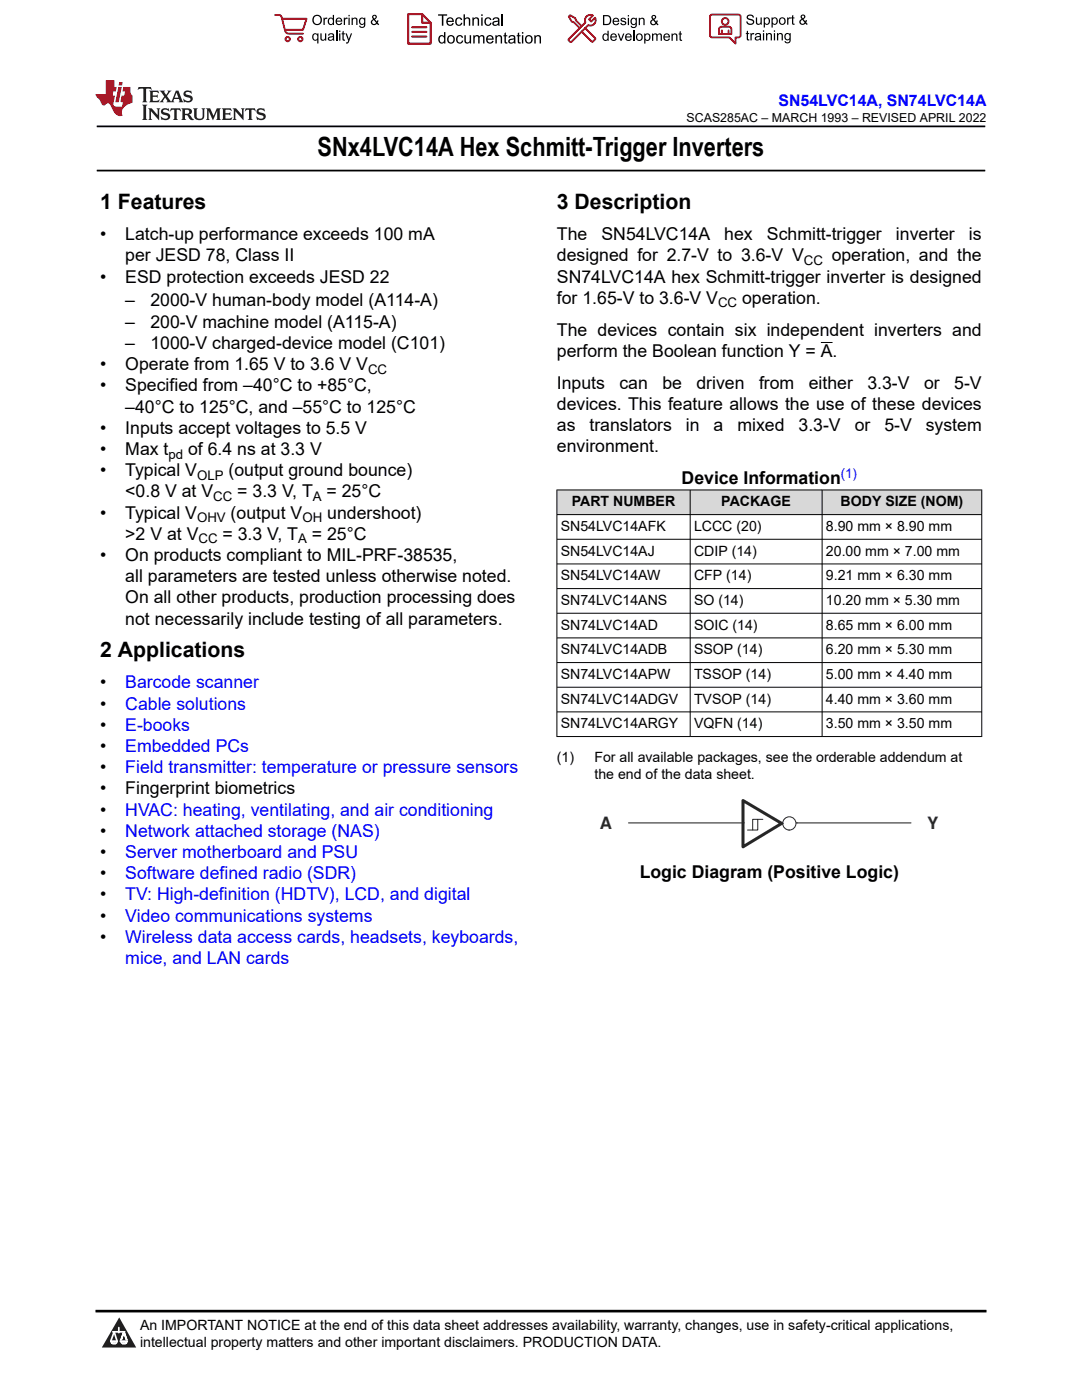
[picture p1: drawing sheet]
<svg xmlns="http://www.w3.org/2000/svg" width="216mm" height="279mm" viewBox="0 0 216 279" stroke-linecap="round" stroke-linejoin="round" font-family="sans-serif">
<path d="M19.3 25.2h177.3M19.3 34h177.3" fill="none" stroke="#000" stroke-width=".35"/>
<path d="M163.8 68.4h2.3" fill="none" stroke="#000" stroke-width=".2"/>
<g fill="#d8d8d8">
<path d="M111.1 97.8h84.8v4.9h-84.8z" fill-rule="evenodd"/>
<path d="M111.2 97.8h26.5v4.8h-26.5z" fill-rule="evenodd"/>
<path d="M137.8 97.8h26.2v4.8h-26.2z" fill-rule="evenodd"/>
<path d="M164.1 97.8h31.7v4.8h-31.7z" fill-rule="evenodd"/>
</g>
<g fill="none" stroke="#000" stroke-width=".2">
<path d="M111.1 97.8h84.9M111.1 97.7v49.4M137.7 97.7v49.4M164 97.7v49.4M195.9 97.7v49.4M111.1 102.7h84.9M111.1 107.6h84.9M111.1 112.5h84.9M111.1 117.5h84.9M111.1 122.4h84.9M111.1 127.3h84.9M111.1 132.2h84.9"/>
<path d="M111.1 137.2h84.9M111.1 142.1h84.9M111.1 147h84.9"/>
</g>
<g fill="none" stroke="#2b292a" stroke-width=".2">
<path d="M158.9 164.2h.1M158.9 164.2h22.9"/>
<circle cx="157.5" cy="164.3" r="1.32"/>
</g>
<path d="M148.3 159.8l7.7 4.5-7.7 4.7z" fill="none" stroke="#2b292a" stroke-width=".61"/>
<circle cx="156" cy="164.3" r=".2" fill="#2b292a"/>
<path d="M125.4 164.2h22.9M148.3 164.2h.1" fill="none" stroke="#2b292a" stroke-width=".2"/>
<path d="M150.2 163.5h1v2.2h-1z" fill-rule="evenodd" fill="#fff"/>
<path d="M149.2 165.7h1M150.2 163.5h1v2.2h-1zM151.2 163.5h1" fill="none" stroke="#2b292a" stroke-width=".2"/>
<path d="M0 0h215.9v23.8h-215.9z" fill-rule="evenodd" fill="#fff"/>
<path d="M27.7 17.4l-.2 .6 .5-.3h.6v.1v2.2l-.2 .4h1l-.2-.4v-2.2v-.1h.5l.5 .3-.1-.6zM29.8 18.1l.2 .4v1.5l-.2 .4h1.9l.1-.6a1.08 1.08 0 0 1-1.3 .2v-.7h.6l.4 .2v-.6l-.4 .2h-.6v-.6l.2-.1a1 1 0 0 1 1 .2l-.1-.5zM31.8 18.1l1 1.1-1 1.2h.9l-.2-.2 .4-.7 .5 .7-.2 .2h1.6l-.2-.2 .1-.4h1l.1 .4-.1 .2h.9l-.2-.3-.8-2h-.5l-1 2.2-.8-1.1 .9-1.1h-.8l.2 .2-.5 .7-.3-.7 .1-.2zM35.2 18.5l.4 1h-.8zM36.8 18.2a.65 .65 0 0 0-.2 .7 .65 .65 0 0 0 .6 .5l.7 .2 .1 .2a.79 .79 0 0 1-.7 .4 .79 .79 0 0 1-.7-.5l.1 .7 .2-.1a.93 .93 0 0 0 1.1 .1 .93 .93 0 0 0 .4-1 1.46 1.46 0 0 0-1.2-.6l-.1-.3a1.09 1.09 0 0 1 1.2 .2l-.2-.6-.1 .1-.6-.2zM28.4 20.9l.2 .4v2.3l-.2 .3h1l-.2-.3v-2.3l.2-.4zM29.6 21.6l.2 .4v1.6l-.2 .3h.8l-.3-.3v-1.4l1.7 1.8v-2l.2-.4h-.8l.2 .2 .1 1.1-1.2-1.3zM32.3 21.8a.65 .65 0 0 0-.2 .7 .65 .65 0 0 0 .7 .4l.6 .2 .1 .2a.79 .79 0 0 1-.7 .4 .79 .79 0 0 1-.7-.5l.1 .7 .2-.1a.93 .93 0 0 0 1.1 .1 .93 .93 0 0 0 .4-.9 1.46 1.46 0 0 0-1.2-.6l-.1-.4a1.09 1.09 0 0 1 1.2 .2l-.2-.6-.1 .1-.6-.1zM34.1 21.6l-.1 .7a.63 .63 0 0 1 .7-.4l.1 1.7-.3 .3h1l-.2-.3v-1.7a.66 .66 0 0 1 .8 .4l-.1-.7zM36.2 21.6l.2 .4v1.6l-.2 .3h.9l-.2-.2v-.7h.5l.1 .2a.79 .79 0 0 0 1.2 .6l-1-.9a.61 .61 0 0 0 .6-.6 .61 .61 0 0 0-.5-.6zM36.9 21.9h.2a.47 .47 0 0 1 .5 .1 .47 .47 0 0 1 .1 .5l-.2 .2h-.6zM38.5 21.6l.2 .2a2.27 2.27 0 0 0 .4 2 1.04 1.04 0 0 0 1.7-.7v-1.3l.2-.2h-.8l.2 .4v1.1a.6 .6 0 0 1-.6 .6 .6 .6 0 0 1-.6-.6v-1.1l.3-.4zM41.1 21.6l.2 .4v1.6l-.2 .3h.7l-.2-.3v-1.5l.9 1.9 .8-1.9v1.5l-.2 .3h1l-.3-.3v-1.6l.3-.4h-.8l-.7 1.5-.7-1.5zM44.3 21.6l.2 .4v1.6l-.2 .3h1.9l.1-.5a1.09 1.09 0 0 1-1.3 .1v-.6h.6l.4 .1v-.6l-.4 .2h-.6v-.6l.2-.1a1.01 1.01 0 0 1 1 .3l-.1-.6zM46.4 21.6l.3 .4v1.6l-.3 .3h.8l-.2-.3v-1.4l1.6 1.8v-2l.2-.4h-.7l.2 .2v1.1l-1.2-1.3zM49 21.6l-.1 .7a.63 .63 0 0 1 .8-.4v1.7l-.3 .3h1l-.2-.3v-1.7a.66 .66 0 0 1 .8 .4l-.1-.7zM51.4 21.8a.65 .65 0 0 0-.2 .7 .65 .65 0 0 0 .6 .4l.6 .2 .2 .2a.79 .79 0 0 1-.8 .4 .79 .79 0 0 1-.6-.5l.1 .7 .2-.1a.93 .93 0 0 0 1 .1 .93 .93 0 0 0 .5-.9 1.46 1.46 0 0 0-1.3-.6l-.1-.4a1.09 1.09 0 0 1 1.3 .2l-.2-.6-.2 .1-.5-.1z" fill="#231f20"/>
<path d="M21.1 16v2.8h-2.1l.1 .3 .9 1a.95 .95 0 0 0 .9 .9 .59 .59 0 0 1 .6-.4 .59 .59 0 0 1 .5 .4l.4 .8a1.59 1.59 0 0 0 2.1 1.3 1.61 1.61 0 0 1 1-2.2l1-.4-.1-1.5a1.59 1.59 0 0 1-.4-1.6h-1.4l-.2 .9h.5l-.1 .8h-.5l-.2 1v.2l.4 .1-.2 .9h-.6a.73 .73 0 0 1-1.1-.7l.3-1.5h-.5l.2-.8h.5l.2-.9h-.5v-1.4zM23.6 17.4l-.6 3h.7l.6-3zM23.8 16.4l-.1 .7h.7l.1-.7z" fill="#ed1c24"/>
<g fill="#000">
<path d="M62.3 4a1 1 0 0 1 2 0 1 1 0 0 1-2 0zM62.8 3.4a.78 .78 0 0 0-.1 1.1 .78 .78 0 0 0 1.1 .1 .78 .78 0 0 0 .1-1.1 .78 .78 0 0 0-1.1-.1z" fill-rule="evenodd"/>
<path d="M62.5 6.8l.4-.2 .4 .3v-.2h.2v2h-.2v-.7a.68 .68 0 0 1-.9-.1 .68 .68 0 0 1 0-.9zM62.6 7a.51 .51 0 0 0-.1 .6 .51 .51 0 0 0 .7 .2 .51 .51 0 0 0 .1-.7 .51 .51 0 0 0-.7-.1z" fill-rule="evenodd"/>
<path d="M64.5 3.5h.3v.3l.1-.3h.3l.1 .1-.1 .2a.32 .32 0 0 0-.3 0 .32 .32 0 0 0-.1 .4v.8h-.3z" fill-rule="evenodd"/>
<path d="M63.9 6.7h.3v.8a.36 .36 0 0 0 .3 .4 .36 .36 0 0 0 .4-.5v-.7h.2v1.4h-.2v-.2a.51 .51 0 0 1-.6 .2 .51 .51 0 0 1-.4-.5z" fill-rule="evenodd"/>
<path d="M65.6 3.7l.4-.2 .4 .2v-.7h.3v2h-.3v-.2a.7 .7 0 0 1-1-.1 .7 .7 0 0 1 .2-1zM65.8 3.8a.51 .51 0 0 0-.1 .7 .51 .51 0 0 0 .6 .2 .51 .51 0 0 0 .1-.7 .51 .51 0 0 0-.6-.2z" fill-rule="evenodd"/>
<path d="M65.6 6.8a.66 .66 0 0 1 .8-.1 .66 .66 0 0 1 .3 .8v.6h-.2l-.1-.2a.52 .52 0 0 1-.7 .2 .52 .52 0 0 1-.2-.6l.3-.2a.42 .42 0 0 0 .6-.3l-.3-.2-.3 .1-.1 .2h-.3zM65.7 7.6a.35 .35 0 0 0 .3 .4 .35 .35 0 0 0 .4-.4v-.2z" fill-rule="evenodd"/>
<path d="M67.7 6.1h.2v.3h-.2zM67.7 6.7h.2v1.4h-.2z" fill-rule="evenodd"/>
<path d="M67.1 3.7a.68 .68 0 0 1 .9-.1 .68 .68 0 0 1 .3 .7h-1.1a.42 .42 0 0 0 .3 .5 .42 .42 0 0 0 .5-.3h.3a.73 .73 0 0 1-1.1 .4 .73 .73 0 0 1-.1-1.2zM67.4 3.8l-.2 .3h.8l-.2-.4z" fill-rule="evenodd"/>
<path d="M68.6 3.5h.2v.3l.2-.3h.3l.1 .1-.1 .2a.32 .32 0 0 0-.4 0 .32 .32 0 0 0-.1 .4v.8h-.2z" fill-rule="evenodd"/>
<path d="M68.3 6.3l.3-.1v.5h.2v.1h-.2v.9l.3 .4a.36 .36 0 0 1-.4 0 .36 .36 0 0 1-.2-.4v-.9h-.1v-.1h.1z" fill-rule="evenodd"/>
<path d="M68.9 6.7h.3l.4 1.1 .4-1.1h.3l-.6 1.4a.51 .51 0 0 1-.6 .6l-.1-.3h.3l.2-.3z" fill-rule="evenodd"/>
<path d="M69.5 3h.3v.3h-.3zM69.5 3.5h.3v1.5h-.3z" fill-rule="evenodd"/>
<path d="M70.2 3.5h.2v.2a.52 .52 0 0 1 .6-.2 .52 .52 0 0 1 .3 .6v.9h-.2v-.9a.34 .34 0 0 0-.3-.4 .34 .34 0 0 0-.4 .3v1h-.2z" fill-rule="evenodd"/>
<path d="M71.8 3.7l.4-.2 .5 .2v-.2h.2v1.3a.64 .64 0 0 1-.5 .8 .64 .64 0 0 1-.7-.5h.2a.41 .41 0 0 0 .5 .2 .41 .41 0 0 0 .2-.5 .69 .69 0 0 1-.9-.1 .69 .69 0 0 1 .1-1zM72 3.8a.5 .5 0 0 0-.1 .7 .5 .5 0 0 0 .7 .1 .5 .5 0 0 0 .1-.6 .5 .5 0 0 0-.7-.2z" fill-rule="evenodd"/>
<path d="M74.4 3.1a.47 .47 0 0 1 .7 .1 .47 .47 0 0 1-.3 .7l.4 .4 .1-.3 .2 .1-.1 .4 .3 .3-.2 .2-.3-.3a.63 .63 0 0 1-1 .1 .63 .63 0 0 1 .3-1l-.3-.4zM74.5 3.4a.27 .27 0 0 0 .5 0 .27 .27 0 0 0-.5 0zM74.4 4.1a.4 .4 0 0 0 0 .6 .4 .4 0 0 0 .6-.1l-.4-.6z" fill-rule="evenodd"/>
<path d="M87.4 2.9h1.8v.2h-.7v2h-.3v-2h-.8z" fill-rule="evenodd"/>
<path d="M87.6 7.2l.5-.2 .5 .2v-.8h.3v2.3h-.3v-.2a.76 .76 0 0 1-1-.1 .76 .76 0 0 1-.1-1zM87.9 7.4a.58 .58 0 0 0-.2 .7 .58 .58 0 0 0 .8 .2 .58 .58 0 0 0 .1-.7 .58 .58 0 0 0-.7-.2z" fill-rule="evenodd"/>
<path d="M89.5 7.2a.81 .81 0 0 1 1.1 .1 .81 .81 0 0 1-.2 1.2 .81 .81 0 0 1-1.1-.2l-.1-.7zM89.6 7.4a.57 .57 0 0 0 0 .8 .57 .57 0 0 0 .8 0 .57 .57 0 0 0 0-.7 .57 .57 0 0 0-.8-.1z" fill-rule="evenodd"/>
<path d="M89.3 3.7a.77 .77 0 0 1 .9-.2 .77 .77 0 0 1 .4 .9h-1.3a.48 .48 0 0 0 .4 .5 .48 .48 0 0 0 .6-.3h.3a.83 .83 0 0 1-1.3 .4 .83 .83 0 0 1 0-1.3zM89.5 3.8l-.2 .4h1l-.3-.5z" fill-rule="evenodd"/>
<path d="M91 3.7a.7 .7 0 0 1 1.2 .3h-.2a.45 .45 0 0 0-.6-.3 .45 .45 0 0 0-.3 .6 .45 .45 0 0 0 .3 .6 .45 .45 0 0 0 .6-.4l.3 .1a.76 .76 0 0 1-1.1 .5 .76 .76 0 0 1-.3-1.1z" fill-rule="evenodd"/>
<path d="M91.2 7.2a.7 .7 0 0 1 1.2 .3l-.3 .1a.45 .45 0 0 0-.5-.4 .45 .45 0 0 0-.3 .7 .45 .45 0 0 0 .3 .6 .45 .45 0 0 0 .6-.4h.2a.76 .76 0 0 1-1 .5 .76 .76 0 0 1-.4-1.1z" fill-rule="evenodd"/>
<path d="M92.5 2.9h.3v.8a.59 .59 0 0 1 .7-.2 .59 .59 0 0 1 .3 .6v1h-.2v-1a.4 .4 0 0 0-.5-.4 .4 .4 0 0 0-.3 .5v.9h-.3z" fill-rule="evenodd"/>
<path d="M92.7 7h.2v.9a.41 .41 0 0 0 .5 .6 .41 .41 0 0 0 .3-.6v-.9h.3v1.7h-.3v-.3a.58 .58 0 0 1-.7 .3 .58 .58 0 0 1-.3-.7z" fill-rule="evenodd"/>
<path d="M94.3 3.5h.2v.2a.59 .59 0 0 1 .7-.2 .59 .59 0 0 1 .4 .6v1h-.3v-1a.41 .41 0 0 0-.4-.4 .41 .41 0 0 0-.4 .5v.9h-.2z" fill-rule="evenodd"/>
<path d="M94.4 7h.3v.3a.56 .56 0 0 1 1 0 .54 .54 0 0 1 .6-.3 .54 .54 0 0 1 .4 .5v1.2h-.3v-1.1a.34 .34 0 0 0-.3-.4 .34 .34 0 0 0-.4 .3v1.2h-.3v-1.1a.38 .38 0 0 0-.5-.3 .38 .38 0 0 0-.2 .5v.9h-.3z" fill-rule="evenodd"/>
<path d="M96 2.9h.3v.3h-.3zM96 3.5h.3v1.6h-.3z" fill-rule="evenodd"/>
<path d="M96.8 3.7a.7 .7 0 0 1 1.3 .3h-.3a.45 .45 0 0 0-.6-.3 .45 .45 0 0 0-.3 .6 .45 .45 0 0 0 .3 .6 .45 .45 0 0 0 .6-.4l.3 .1a.76 .76 0 0 1-1.1 .5 .76 .76 0 0 1-.3-1.1z" fill-rule="evenodd"/>
<path d="M97.2 7.2a.77 .77 0 0 1 .9-.1 .77 .77 0 0 1 .4 .8h-1.2a.48 .48 0 0 0 .3 .6 .48 .48 0 0 0 .6-.4l.3 .1a.83 .83 0 0 1-1.3 .3 .83 .83 0 0 1 0-1.3zM97.4 7.4l-.1 .3h.9l-.2-.4z" fill-rule="evenodd"/>
<path d="M98.8 7h.3v.3a.59 .59 0 0 1 .7-.3 .59 .59 0 0 1 .4 .7v1h-.3v-1a.41 .41 0 0 0-.5-.5 .41 .41 0 0 0-.3 .6v.9h-.3z" fill-rule="evenodd"/>
<path d="M98.4 3.7a.74 .74 0 0 1 1-.2 .74 .74 0 0 1 .3 .9v.7h-.3v-.2a.59 .59 0 0 1-.8 .3 .59 .59 0 0 1-.3-.8l1.1-.3a.42 .42 0 0 0-.4-.4 .42 .42 0 0 0-.5 .3h-.2zM98.6 4.5a.36 .36 0 0 0 .2 .5 .36 .36 0 0 0 .5-.2l.1-.5z" fill-rule="evenodd"/>
<path d="M100.7 6.6l.2-.1v.5h.3v.2h-.3v1l.1 .2h.2l.1 .3a.41 .41 0 0 1-.5-.1 .41 .41 0 0 1-.1-.4v-1h-.2v-.2h.2z" fill-rule="evenodd"/>
<path d="M101.6 7.2a.74 .74 0 0 1 .9-.2 .74 .74 0 0 1 .3 1l.1 .7h-.3v-.2a.59 .59 0 0 1-.8 .2 .59 .59 0 0 1-.3-.8l1-.3a.42 .42 0 0 0-.3-.4 .42 .42 0 0 0-.5 .3h-.3zM101.8 8.1a.36 .36 0 0 0 .1 .5 .36 .36 0 0 0 .5-.3l.2-.4z" fill-rule="evenodd"/>
<path d="M103.3 6.6l.3-.1v.5h.3v.2h-.3v1l.1 .2h.2v.3a.41 .41 0 0 1-.5-.1 .41 .41 0 0 1-.1-.4v-1h-.2v-.2h.2z" fill-rule="evenodd"/>
<path d="M104.1 6.4h.3v.3h-.3zM104.1 7h.3v1.7h-.3z" fill-rule="evenodd"/>
<path d="M105 7.2a.81 .81 0 0 1 1.1 .1 .81 .81 0 0 1-.1 1.2 .81 .81 0 0 1-1.2-.2v-.7zM105.2 7.4a.57 .57 0 0 0-.1 .8 .57 .57 0 0 0 .8 0 .57 .57 0 0 0 0-.7 .57 .57 0 0 0-.7-.1z" fill-rule="evenodd"/>
<path d="M106.6 7h.3v.3a.59 .59 0 0 1 .7-.3 .59 .59 0 0 1 .4 .7v1h-.3v-1a.41 .41 0 0 0-.5-.5 .41 .41 0 0 0-.3 .6v.9h-.3z" fill-rule="evenodd"/>
<path d="M120.3 3h.7a1 1 0 0 1 1 1 1 1 0 0 1-1 1h-.7zM120.6 3.2v1.6h.4a.77 .77 0 0 0 .7-.8 .77 .77 0 0 0-.7-.8z" fill-rule="evenodd"/>
<path d="M120.4 6.9l.4-.2 .4 .2v-.8h.3v2h-.3v-.1a.7 .7 0 0 1-.9-.2 .7 .7 0 0 1 .1-.9zM120.6 7a.51 .51 0 0 0-.1 .7 .51 .51 0 0 0 .6 .1 .51 .51 0 0 0 .1-.6 .51 .51 0 0 0-.6-.2z" fill-rule="evenodd"/>
<path d="M122 6.9a.68 .68 0 0 1 .8-.2 .68 .68 0 0 1 .3 .8h-1.1a.42 .42 0 0 0 .3 .5 .42 .42 0 0 0 .5-.3h.3a.73 .73 0 0 1-1.1 .3 .73 .73 0 0 1 0-1.1zM122.2 7l-.2 .3h.8l-.2-.4z" fill-rule="evenodd"/>
<path d="M122.4 3.7a.68 .68 0 0 1 .8-.1 .68 .68 0 0 1 .4 .8h-1.1a.42 .42 0 0 0 .3 .4 .42 .42 0 0 0 .5-.3l.3 .1a.73 .73 0 0 1-1.2 .3 .73 .73 0 0 1 0-1.2zM122.6 3.8l-.1 .3h.8l-.2-.3z" fill-rule="evenodd"/>
<path d="M123.9 3.7l.1-.1a.62 .62 0 0 1 .9 .3l-.2 .1a.29 .29 0 0 0-.3-.3 .29 .29 0 0 0-.3 .3l.1 .1a.58 .58 0 0 1 .6 .1 .58 .58 0 0 1 .1 .6 .67 .67 0 0 1-1.1-.2l.2-.1a.33 .33 0 0 0 .4 .4 .33 .33 0 0 0 .3-.4 .71 .71 0 0 1-.9-.6z" fill-rule="evenodd"/>
<path d="M123.3 6.7h.2l.4 1.2 .4-1.2h.3l-.6 1.4h-.2z" fill-rule="evenodd"/>
<path d="M125.3 3h.2v.3h-.2zM125.3 3.6h.2v1.4h-.2z" fill-rule="evenodd"/>
<path d="M124.9 6.9a.68 .68 0 0 1 .8-.2 .68 .68 0 0 1 .4 .8h-1.1a.42 .42 0 0 0 .3 .5 .42 .42 0 0 0 .5-.3h.3a.73 .73 0 0 1-1.2 .3 .73 .73 0 0 1 0-1.1zM125.1 7l-.1 .3h.8l-.2-.4z" fill-rule="evenodd"/>
<path d="M126 3.7l.4-.2 .4 .2v-.1h.3v1.2a.64 .64 0 0 1-.5 .8 .64 .64 0 0 1-.8-.5l.3 .1a.41 .41 0 0 0 .5 .2 .41 .41 0 0 0 .2-.6 .69 .69 0 0 1-.9-.1 .69 .69 0 0 1 .1-1zM126.2 3.9a.5 .5 0 0 0-.1 .6 .5 .5 0 0 0 .6 .2 .5 .5 0 0 0 .2-.7 .5 .5 0 0 0-.7-.1z" fill-rule="evenodd"/>
<path d="M126.9 7.4a.73 .73 0 0 1 1.4 0 .73 .73 0 0 1-1.4 0zM127.3 7a.5 .5 0 0 0-.1 .7 .5 .5 0 0 0 .7 0 .5 .5 0 0 0 0-.6 .5 .5 0 0 0-.6-.1z" fill-rule="evenodd"/>
<path d="M127.5 3.6h.2v.2a.52 .52 0 0 1 .6-.3 .52 .52 0 0 1 .3 .6v.9h-.2v-.9a.34 .34 0 0 0-.3-.4 .34 .34 0 0 0-.4 .3v1h-.2z" fill-rule="evenodd"/>
<path d="M128.5 6.7h.3v.2a.67 .67 0 0 1 .9 0 .67 .67 0 0 1 0 .9 .55 .55 0 0 1-.9 .2v.7h-.3zM128.9 7a.5 .5 0 0 0-.1 .7 .5 .5 0 0 0 .6 .1 .5 .5 0 0 0 .2-.6 .5 .5 0 0 0-.7-.2z" fill-rule="evenodd"/>
<path d="M130.1 6.7h.2v.2a.49 .49 0 0 1 .9 0l.4-.2a.42 .42 0 0 1 .5 .4v1h-.3v-.9a.3 .3 0 0 0-.2-.3 .3 .3 0 0 0-.4 .2v1h-.2v-.9a.33 .33 0 0 0-.5-.3 .33 .33 0 0 0-.2 .5v.7h-.2z" fill-rule="evenodd"/>
<path d="M130.1 3.1a.47 .47 0 0 1 .8 .1 .47 .47 0 0 1-.3 .7l.3 .4 .1-.2h.3l-.2 .5 .3 .3-.2 .2-.3-.3a.63 .63 0 0 1-1 .1 .63 .63 0 0 1 .3-1l-.2-.5zM130.2 3.5a.27 .27 0 0 0 .5 0 .27 .27 0 0 0-.5 0zM130.2 4.1a.4 .4 0 0 0 0 .7 .4 .4 0 0 0 .6-.2l-.5-.6z" fill-rule="evenodd"/>
<path d="M132.5 6.9a.68 .68 0 0 1 .9-.2 .68 .68 0 0 1 .3 .8h-1.1a.42 .42 0 0 0 .3 .5 .42 .42 0 0 0 .5-.3h.3a.73 .73 0 0 1-1.1 .3 .73 .73 0 0 1-.1-1.1zM132.7 7l-.1 .3h.8l-.2-.4z" fill-rule="evenodd"/>
<path d="M134 6.7h.2v.2a.52 .52 0 0 1 .6-.2 .52 .52 0 0 1 .4 .6v.8h-.3v-.8a.34 .34 0 0 0-.2-.4 .34 .34 0 0 0-.4 .2l-.1 1h-.2z" fill-rule="evenodd"/>
<path d="M135.6 6.3l.2-.1v.5h.3v.2h-.3v.8l.3 .4a.36 .36 0 0 1-.4 0 .36 .36 0 0 1-.1-.4v-.8h-.2v-.2h.2z" fill-rule="evenodd"/>
<path d="M149.2 3a.8 .8 0 0 1 1.2 .5h-.2a.44 .44 0 0 0-.5-.4 .44 .44 0 0 0-.4 .5l.2 .1a.9 .9 0 0 1 1 .8 .84 .84 0 0 1-.9 .5 .84 .84 0 0 1-.7-.7h.3a.52 .52 0 0 0 .5 .5 .52 .52 0 0 0 .5-.6l-.2-.1a.85 .85 0 0 1-1-.8z" fill-rule="evenodd"/>
<path d="M149 6.3l.3-.2v.5h.2v.2h-.2v.9l.2 .4a.36 .36 0 0 1-.4-.1 .36 .36 0 0 1-.1-.4v-.8h-.2v-.2h.2z" fill-rule="evenodd"/>
<path d="M149.7 6.6h.3v.2l.1-.2h.3l.1 .1-.1 .2a.32 .32 0 0 0-.3 0 .32 .32 0 0 0-.1 .4v.8h-.3z" fill-rule="evenodd"/>
<path d="M150.7 6.8a.66 .66 0 0 1 .9-.2 .66 .66 0 0 1 .3 .9v.6h-.2l-.1-.2a.52 .52 0 0 1-.7 .2 .52 .52 0 0 1-.2-.7l.2-.1a.42 .42 0 0 0 .7-.3l-.3-.2h-.3l-.1 .3-.3-.1zM150.9 7.5a.35 .35 0 0 0 .3 .5 .35 .35 0 0 0 .4-.4v-.3z" fill-rule="evenodd"/>
<path d="M150.8 3.5h.3v.8a.36 .36 0 0 0 .3 .5 .36 .36 0 0 0 .4-.5v-.8h.2v1.4h-.2v-.2a.51 .51 0 0 1-.6 .3 .51 .51 0 0 1-.4-.6z" fill-rule="evenodd"/>
<path d="M152.2 6.1h.3v.2h-.3zM152.2 6.6h.3v1.5h-.3z" fill-rule="evenodd"/>
<path d="M152.4 3.5h.2v.2a.67 .67 0 0 1 .9 0 .67 .67 0 0 1 .1 .9 .55 .55 0 0 1-1 .2v.7h-.2zM152.7 3.8a.5 .5 0 0 0-.1 .7 .5 .5 0 0 0 .7 .1 .5 .5 0 0 0 .1-.6 .5 .5 0 0 0-.7-.2z" fill-rule="evenodd"/>
<path d="M152.9 6.6h.2v.2a.52 .52 0 0 1 .6-.2 .52 .52 0 0 1 .3 .6v.9h-.2v-.9a.34 .34 0 0 0-.3-.4 .34 .34 0 0 0-.4 .2v1.1h-.2z" fill-rule="evenodd"/>
<path d="M153.9 3.5h.3v.2a.67 .67 0 0 1 .9 0 .67 .67 0 0 1 0 .9 .55 .55 0 0 1-.9 .2v.7h-.3zM154.3 3.8a.5 .5 0 0 0-.1 .7 .5 .5 0 0 0 .6 .1 .5 .5 0 0 0 .2-.6 .5 .5 0 0 0-.7-.2z" fill-rule="evenodd"/>
<path d="M154.4 6.1h.3v.2h-.3zM154.4 6.6h.3v1.5h-.3z" fill-rule="evenodd"/>
<path d="M155 6.6h.3v.2a.52 .52 0 0 1 .6-.2 .52 .52 0 0 1 .3 .6v.9h-.2v-.9a.34 .34 0 0 0-.3-.4 .34 .34 0 0 0-.4 .2v1.1h-.3z" fill-rule="evenodd"/>
<path d="M155.4 4.2a.75 .75 0 0 1 1.5 0 .75 .75 0 0 1-1.5 0zM155.8 3.8a.5 .5 0 0 0-.1 .7 .5 .5 0 0 0 .8 0 .5 .5 0 0 0 0-.7 .5 .5 0 0 0-.7 0z" fill-rule="evenodd"/>
<path d="M156.7 6.8l.4-.2 .5 .2v-.2h.2v1.3a.64 .64 0 0 1-.5 .7 .64 .64 0 0 1-.8-.4h.3a.41 .41 0 0 0 .5 .2 .41 .41 0 0 0 .2-.5 .69 .69 0 0 1-.9-.1 .69 .69 0 0 1 .1-1zM156.9 6.9a.5 .5 0 0 0-.1 .7 .5 .5 0 0 0 .6 .1 .5 .5 0 0 0 .2-.7 .5 .5 0 0 0-.7-.1z" fill-rule="evenodd"/>
<path d="M157.1 3.5h.2v.2l.1-.2h.3h.2l-.1 .3a.32 .32 0 0 0-.4 0 .32 .32 0 0 0-.1 .4v.7h-.2z" fill-rule="evenodd"/>
<path d="M158 3.1l.3-.1v.5h.2v.2h-.2v.8l.3 .4a.36 .36 0 0 1-.4 0 .36 .36 0 0 1-.2-.4v-.8h-.1v-.2h.1z" fill-rule="evenodd"/>
<path d="M159.9 3a.47 .47 0 0 1 .7 .1 .47 .47 0 0 1-.3 .7l.4 .5 .1-.3h.2l-.1 .5 .3 .3-.2 .2-.3-.3a.63 .63 0 0 1-1 .1 .63 .63 0 0 1 .3-1l-.3-.5zM160 3.4a.27 .27 0 0 0 .5 0 .27 .27 0 0 0-.5 0zM159.9 4.1a.4 .4 0 0 0 0 .6 .4 .4 0 0 0 .6-.2l-.4-.6z" fill-rule="evenodd"/>
</g>
<path d="M67.2 6.1v2M126.5 6.1v2" fill="none" stroke="#000" stroke-width=".25"/>
<g fill="none" stroke="#de0000" stroke-width=".37">
<path d="M54.9 3h.9a1.19 1.19 0 0 1 .6 1.2l.6 2.1a.85 .85 0 0 0 1 .4h2.5M56.3 3.7h4.9l-.7 2.2h-3.6M116.1 5.2l-1.2-1.1-.1-.5-1-.6-.3 .3 .6 1 .5 .2 1.1 1.1M116.8 5.6l1.9 2v.3l-.4 .4h-.3l-1.9-2zM116.8 5.6l.6-.6a1.07 1.07 0 0 0 1.2-.2 1.07 1.07 0 0 0 .1-1.3l-.7 .8-.5-.4 .8-.8a1.07 1.07 0 0 0-1.2 .2 1.07 1.07 0 0 0-.3 1.2l-3.3 3.3v.3l.3 .3h.2l2.1-2.1M141.7 3.1l.4-.2h5.3l.3 .2 .1 3.9-.2 .4-.8 .1v1.2l-1.3-1.2h-3.4l-.4-.2zM143.5 5.6l.5-.3 1.7 .1 .2 .5v.9h-2.4zM144 6.1v.7M145.4 6.1v.7"/>
<circle cx="57.4" cy="7.8" r=".44"/>
<circle cx="59.9" cy="7.8" r=".44"/>
<circle cx="144.7" cy="4.3" r=".67"/>
</g>
<path d="M100.2 2.9v2.2" fill="none" stroke="#000" stroke-width=".28"/>
<path d="M81.4 2.8h2.8v1.7h1.7v4.2h-4.5zM82.3 6.4h2.8M82.3 5.4h2.8M82.3 7.3h2.8M84.2 2.8l1.7 1.7" fill="none" stroke="#de0000" stroke-width=".42"/>
<path d="M0 261.4h215.9v18h-215.9z" fill-rule="evenodd" fill="#fff"/>
<path d="M23.8 262.9l3.4 6h-6.9z" fill="#231f20"/>
<path d="M22.1 267.7h1.3l-.4 .5h-.3a.55 .55 0 0 1-.6-.5z" fill-rule="evenodd" fill="#fff"/>
<path d="M22.1 267.7h1.3l-.4 .5h-.3a.55 .55 0 0 1-.6-.5z" fill="none" stroke="#231f20" stroke-width=".34"/>
<path d="M22.1 267.7h1.3l-.4 .5h-.5zM22.6 265.8h.1M22.6 265.8h2.3zM23.7 265.9h.1M23.7 264.9v1zM24 267.7h.1" fill="none" stroke="#fff" stroke-width=".34"/>
<path d="M24.7 265.8l-.7 1.9z" fill="#fff"/>
<path d="M24.7 265.8l-.7 1.9z" fill="none" stroke="#fff" stroke-width=".34"/>
<path d="M24.7 265.8l.7 1.9z" fill="#fff"/>
<path d="M24.7 265.8l.7 1.9zM25.3 267.7h.1" fill="none" stroke="#fff" stroke-width=".34"/>
<path d="M22.8 265.8l-.7 1.9z" fill="#fff"/>
<path d="M22.8 265.8l-.7 1.9z" fill="none" stroke="#fff" stroke-width=".34"/>
<path d="M22.8 265.8l.6 1.9z" fill="#fff"/>
<path d="M22.8 265.8l.6 1.9z" fill="none" stroke="#fff" stroke-width=".34"/>
<path d="M24.1 267.7h1.3a.65 .65 0 0 1-.6 .5 .65 .65 0 0 1-.7-.5z" fill-rule="evenodd" fill="#fff"/>
<path d="M24.1 267.7h1.3a.65 .65 0 0 1-.6 .5 .65 .65 0 0 1-.7-.5z" fill="none" stroke="#231f20" stroke-width=".34"/>
<path d="M24 267.7h.1M24.1 267.7h1.3l-.4 .5h-.5z" fill="none" stroke="#fff" stroke-width=".34"/>
<path d="M19 261.7h177.8" fill="none" stroke="#000" stroke-width=".53"/>
<text font-size="5.3" x="63.4" y="31.2">SNx4LVC14A Hex Schmitt-Trigger Inverters</text>
<g font-size="4.2">
<text x="20" y="41.8">1 Features</text>
<text x="111.1" y="41.8">3 Description</text>
<text x="20" y="131.2">2 Applications</text>
</g>
<g font-size="3.5">
<text x="20" y="47.9">•</text>
<text x="25" y="47.9">Latch-up performance exceeds 100 mA</text>
<text x="111.1" y="47.9">The</text>
<text x="120" y="47.9">SN54LVC14A</text>
<text x="144.5" y="47.9">hex</text>
<text x="153" y="47.9">Schmitt-trigger</text>
<text x="178.8" y="47.9">inverter</text>
<text x="193.3" y="47.9">is</text>
<text x="25" y="52.2">per JESD 78, Class II</text>
<text x="111.1" y="52.2">designed for 2.7-V to 3.6-V V</text>
<text x="165.9" y="52.2">operation, and the</text>
<text x="20" y="56.4">•</text>
<text x="25" y="56.4">ESD protection exceeds JESD 22</text>
<text x="111.1" y="56.4">SN74LVC14A hex Schmitt-trigger inverter is designed</text>
<text x="25" y="61.2">–</text>
<text x="25" y="65.4">–</text>
<text x="30" y="61.2">2000-V human-body model (A114-A)</text>
<text x="30" y="65.4">200-V machine model (A115-A)</text>
<text x="111.1" y="60.6">for 1.65-V to 3.6-V V</text>
<text x="148.1" y="60.6">operation.</text>
<text x="25" y="69.6">–</text>
<text x="30" y="69.6">1000-V charged-device model (C101)</text>
<text x="111.1" y="67">The devices contain six independent inverters and</text>
<text x="111.1" y="71.2">perform the Boolean function Y = A.</text>
<text x="20" y="73.9">•</text>
<text x="25" y="73.9">Operate from 1.65 V to 3.6 V V</text>
<text x="111.1" y="77.6">Inputs</text>
<text x="123.6" y="77.6">can</text>
<text x="132.2" y="77.6">be</text>
<text x="139" y="77.6">driven</text>
<text x="151.4" y="77.6">from</text>
<text x="161.4" y="77.6">either</text>
<text x="173.1" y="77.6">3.3-V</text>
<text x="184.4" y="77.6">or</text>
<text x="190.4" y="77.6">5-V</text>
<text x="20" y="78.1">•</text>
<text x="25" y="78.1">Specified from –40°C to +85°C,</text>
<text x="25" y="82.3">–40°C to 125°C, and –55°C to 125°C</text>
<text x="111.1" y="81.8">devices. This feature allows the use of these devices</text>
<text x="20" y="86.6">•</text>
<text x="25" y="86.6">Inputs accept voltages to 5.5 V</text>
<text x="111.1" y="86">as</text>
<text x="117.6" y="86">translators</text>
<text x="136.9" y="86">in</text>
<text x="142.4" y="86">a</text>
<text x="147.1" y="86">mixed</text>
<text x="159.3" y="86">3.3-V</text>
<text x="170.5" y="86">or</text>
<text x="176.5" y="86">5-V</text>
<text x="184.7" y="86">system</text>
<text x="20" y="90.8">•</text>
<text x="20" y="95">•</text>
<text x="25" y="95">Typical V</text>
<text x="25" y="90.8">Max t</text>
<text x="37.5" y="90.8">of 6.4 ns at 3.3 V</text>
<text x="45.6" y="95">(output ground bounce)</text>
<text x="111.1" y="90.3">environment.</text>
<text x="25" y="99.3">&lt;0.8 V at V</text>
<text x="47.4" y="99.3">= 3.3 V, T</text>
<text x="65.2" y="99.3">= 25°C</text>
<text x="136" y="96.6">Device Information</text>
<text x="20" y="103.5">•</text>
<text x="25" y="103.5">Typical V</text>
<text x="25" y="107.7">&gt;2 V at V</text>
<text x="44.4" y="107.7">= 3.3 V, T</text>
<text x="46" y="103.5">(output V</text>
<text x="62.2" y="107.7">= 25°C</text>
<text x="65.3" y="103.5">undershoot)</text>
<text x="20" y="112">•</text>
<text x="25" y="112">On products compliant to MIL-PRF-38535,</text>
<text x="25" y="116.2">all parameters are tested unless otherwise noted.</text>
<text x="25" y="120.4">On all other products, production processing does</text>
<text x="25" y="124.7">not necessarily include testing of all parameters.</text>
<text x="20" y="137.4">•</text>
<text x="20" y="141.6">•</text>
<text x="20" y="145.8">•</text>
<text x="20" y="150.1">•</text>
<text x="20" y="154.3">•</text>
<text x="20" y="158.5">•</text>
<text x="25" y="158.5">Fingerprint biometrics</text>
<text x="20" y="162.8">•</text>
<text x="20" y="167">•</text>
<text x="20" y="171.2">•</text>
<text x="20" y="175.5">•</text>
<text x="20" y="179.7">•</text>
<text x="127.6" y="175.3">Logic Diagram (Positive Logic)</text>
<text x="20" y="183.9">•</text>
<text x="20" y="188.2">•</text>
</g>
<g font-size="3.5" fill="#00f">
<text x="25" y="137.4">Barcode scanner</text>
<text x="25" y="141.6">Cable solutions</text>
<text x="25" y="145.8">E-books</text>
<text x="25" y="150.1">Embedded PCs</text>
<text x="25" y="154.3">Field transmitter: temperature or pressure sensors</text>
<text x="25" y="162.8">HVAC: heating, ventilating, and air conditioning</text>
<text x="25" y="167">Network attached storage (NAS)</text>
<text x="25" y="171.2">Server motherboard and PSU</text>
<text x="25" y="175.5">Software defined radio (SDR)</text>
<text x="25" y="179.7">TV: High-definition (HDTV), LCD, and digital</text>
<text x="25" y="183.9">Video communications systems</text>
<text x="25" y="188.2">Wireless data access cards, headsets, keyboards,</text>
<text x="25" y="192.4">mice, and LAN cards</text>
</g>
<g font-size="3.4" fill="#2b292a">
<text x="119.7" y="165.4">A</text>
<text x="185" y="165.4">Y</text>
</g>
<text font-size="3.2" fill="#00f" x="155.3" y="21.1">SN54LVC14A, SN74LVC14A</text>
<g font-size="2.8">
<text x="114.1" y="101.1">PART NUMBER</text>
<text x="143.9" y="101.1">PACKAGE</text>
<text x="167.7" y="101.1">BODY SIZE (NOM)</text>
<text x="111.9" y="106">SN54LVC14AFK</text>
<text x="138.5" y="106">LCCC (20)</text>
<text x="164.8" y="106">8.90 mm × 8.90 mm</text>
<text x="111.9" y="110.9">SN54LVC14AJ</text>
<text x="138.5" y="110.9">CDIP (14)</text>
<text x="164.8" y="110.9">20.00 mm × 7.00 mm</text>
<text x="111.9" y="115.8">SN54LVC14AW</text>
<text x="138.5" y="115.8">CFP (14)</text>
<text x="164.8" y="115.8">9.21 mm × 6.30 mm</text>
<text x="111.9" y="120.7">SN74LVC14ANS</text>
<text x="111.9" y="125.7">SN74LVC14AD</text>
<text x="138.5" y="120.7">SO (14)</text>
<text x="138.5" y="125.7">SOIC (14)</text>
<text x="164.8" y="120.7">10.20 mm × 5.30 mm</text>
<text x="164.8" y="125.7">8.65 mm × 6.00 mm</text>
<text x="111.9" y="130.6">SN74LVC14ADB</text>
<text x="138.5" y="130.6">SSOP (14)</text>
<text x="164.8" y="130.6">6.20 mm × 5.30 mm</text>
<text x="111.9" y="135.5">SN74LVC14APW</text>
<text x="138.5" y="135.5">TSSOP (14)</text>
<text x="164.8" y="135.5">5.00 mm × 4.40 mm</text>
<text x="111.9" y="140.4">SN74LVC14ADGV</text>
<text x="138.5" y="140.4">TVSOP (14)</text>
<text x="164.8" y="140.4">4.40 mm × 3.60 mm</text>
<text x="111.9" y="145.3">SN74LVC14ARGY</text>
<text x="138.5" y="145.3">VQFN (14)</text>
<text x="164.8" y="145.3">3.50 mm × 3.50 mm</text>
<text x="111.1" y="152.1">(1)</text>
<text x="118.6" y="152.1">For all available packages, see the orderable addendum at</text>
<text x="118.6" y="155.5">the end of the data sheet.</text>
<text x="27.9" y="265.5">An IMPORTANT NOTICE at the end of this data sheet addresses availability, warranty, changes, use in safety-critical applications,</text>
<text x="27.9" y="268.9">intellectual property matters and other important disclaimers. PRODUCTION DATA.</text>
</g>
<g font-size="2.6">
<text x="160.4" y="52.9">CC</text>
<text x="143.3" y="61.3">CC</text>
<text x="73.4" y="74.6">CC</text>
<text x="33.6" y="91.5">pd</text>
<text x="39.3" y="95.7">OLP</text>
<text x="42.6" y="100">CC</text>
<text x="62.4" y="100">A</text>
<text x="39.3" y="104.2">OHV</text>
<text x="60.3" y="104.2">OH</text>
<text x="39.6" y="108.4">CC</text>
<text x="59.5" y="108.4">A</text>
</g>
<text font-size="2.6" fill="#00f" x="167.8" y="95.4">(1)</text>
<text font-size="2.5" x="137" y="24.3">SCAS285AC – MARCH 1993 – REVISED APRIL 2022</text>
</svg>
